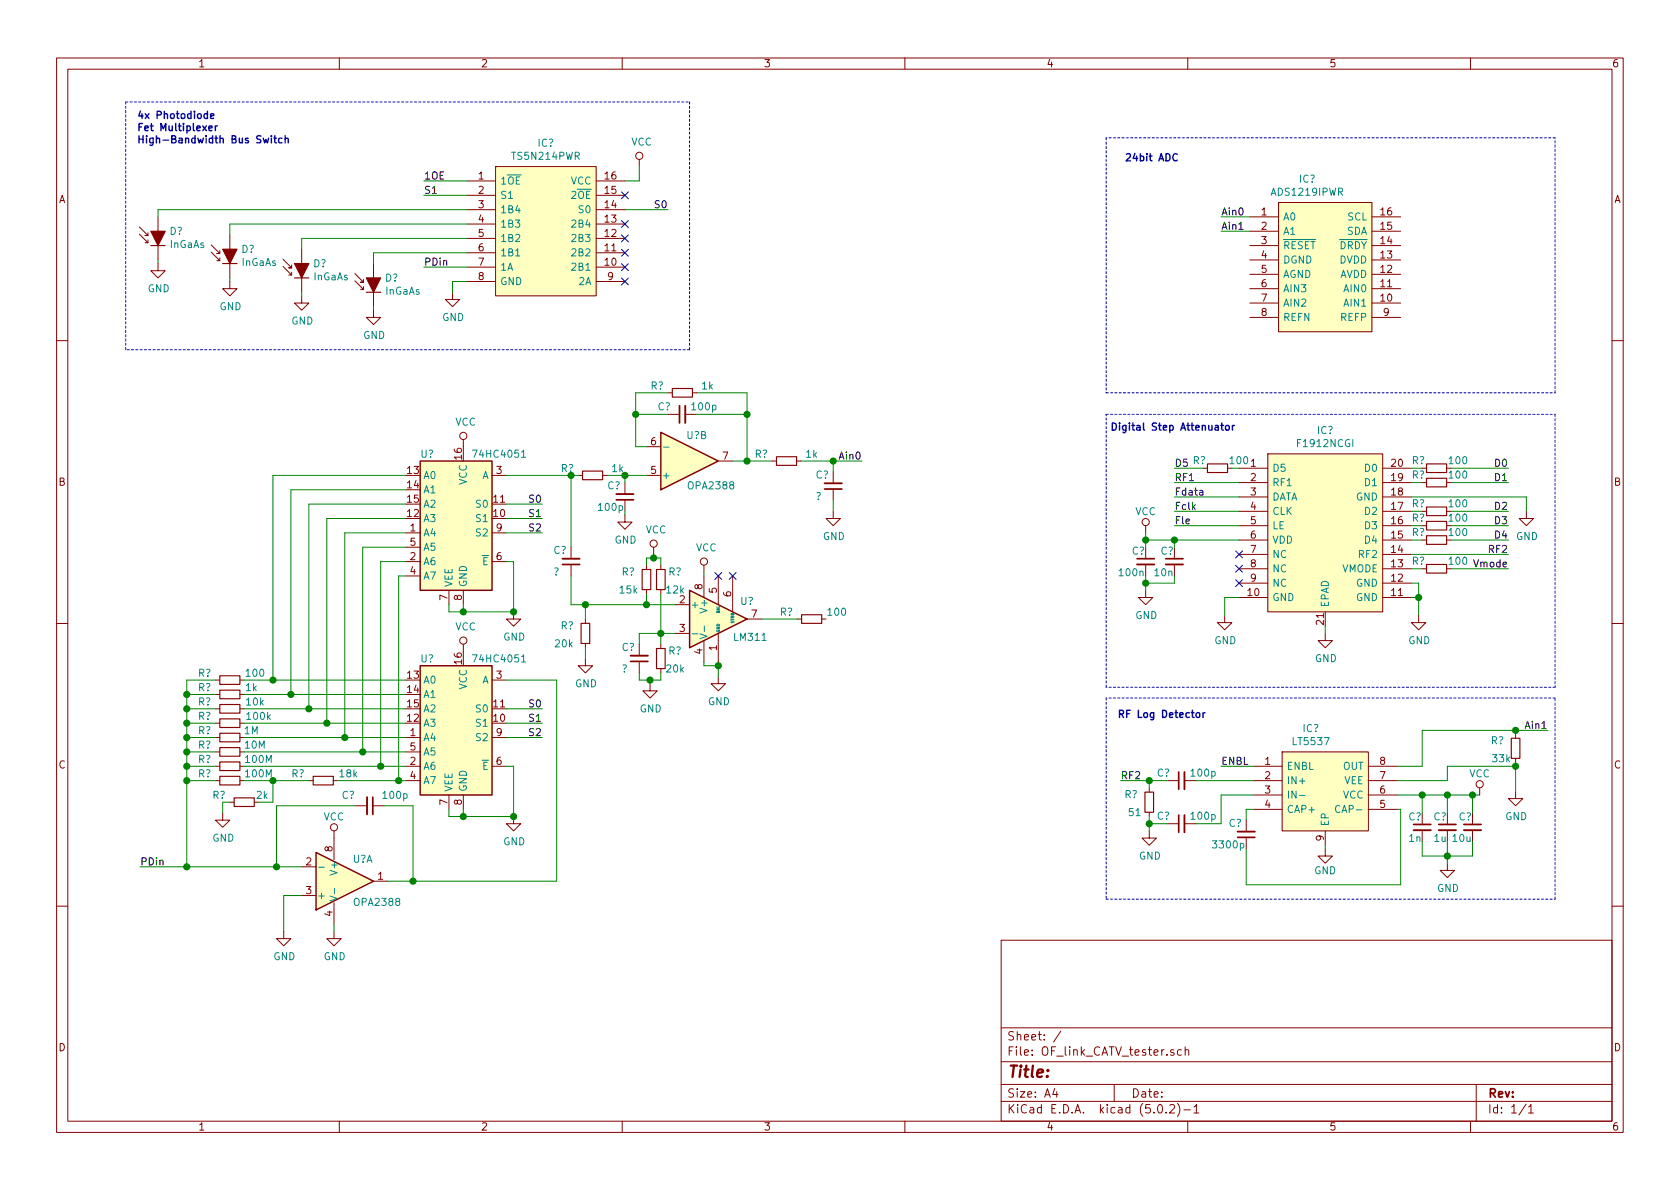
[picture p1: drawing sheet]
<svg xmlns="http://www.w3.org/2000/svg" width="297mm" height="210mm" viewBox="0 0 297 210" stroke-linecap="round" stroke-linejoin="round" font-family="sans-serif">
<g fill="none" stroke="#840000" stroke-width=".18">
<path d="M10 10.3h277v189.9h-277zM12 12.2h273v186.1h-273zM60 10.3v1.9M110 10.3v1.9M160 10.3v1.9M210 10.3v1.9M260 10.3v1.9M27.9 38.3v7.7M82.5 32h5.1M82.5 39.6h5.1M82.5 37.1h5.1M82.5 34.5h5.1"/>
<path d="M87.6 29.5h17.8v22.8h-17.8zM105.4 32h5.1M105.4 39.6h5.1M105.4 37.1h5.1M105.4 34.5h5.1M113 28.2v1.3M221 38.3h5.1M226.1 35.8h16.5v22.9h-16.5zM242.6 38.3h5M24.6 41.4l1.6 1.5h-.5M24.6 40.1l1.6 1.6h-.5h.5v-.6M26.2 42.4v.5"/>
<path d="M27.9 46.6v1.3h1.3l-1.3 1.2-1.2-1.2h1.2M37.3 44.6l1.6 1.5h-.5M37.3 43.3l1.6 1.5h-.5h.5v-.5M38.9 45.6v.5M40.6 49.8v1.2h1.3l-1.3 1.3-1.2-1.3h1.2M40.6 41.5v7.6M50 47.1l1.6 1.5h-.5M50 45.8l1.6 1.6h-.5h.5v-.5M51.6 48.1v.5M53.3 52.3v1.3h1.3l-1.3 1.3-1.2-1.3h1.2M53.3 44.1v7.6M62.7 49.7l1.6 1.5h-.5"/>
<path d="M62.7 48.4l1.6 1.5h-.5h.5v-.5M64.3 50.7v.5M66 54.9v1.2h1.3l-1.3 1.3-1.2-1.3h1.2M66 46.6v7.6M80 51.7v1.3h1.3l-1.3 1.2-1.3-1.2h1.3M82.5 47.2h5.1M82.5 44.7h5.1M82.5 42.2h5.1M82.5 49.8h5.1M105.4 47.2h5.1M105.4 44.7h5.1M105.4 42.2h5.1"/>
<path d="M105.4 49.8h5.1M221 53.6h5.1M221 51h5.1M221 48.5h5.1M221 46h5.1M221 43.4h5.1M221 40.9h5.1M221 56.1h5.1M242.6 53.6h5M242.6 51h5M242.6 48.5h5M242.6 46h5"/>
<path d="M242.6 43.4h5M242.6 40.9h5M242.6 56.1h5M10 60.2h2M81.9 77.7v1.3M114.3 79h2.5M118.1 69.5h.8M118.1 73.3h2M121.2 73.3h2M122.4 69.5h.8M285 60.2h2M71.8 94.2h2.5"/>
<path d="M71.8 99.3h2.5M71.8 96.8h2.5M87 94.2h2.5M87 99.3h2.5M87 84.1h2.5M101 96.8v2M101 99.8v2M102.2 84.1h.8M106.6 84.1h.7M110.5 91.1v1.2h1.3l-1.3 1.3-1.3-1.3h1.3M110.5 85.3v2.1M110.5 88.4v2"/>
<path d="M114.3 84.1h2.5M114.3 99.9v.8M115.6 96.8v1.2M116.8 99.9v.8M124.5 99.9v1.3M127 81.5h2.5M136.5 81.5h.8M140.8 81.5h.8M147.3 90.4v1.3h1.3l-1.3 1.3-1.3-1.3h1.3M147.3 83.4v2.1M147.3 86.5v2M202.6 93v1.2"/>
<path d="M202.6 96.8v2M202.6 99.8v2M207.6 96.8v2M207.6 99.8v2M212.7 82.8h.8M217 82.8h.8M219.1 82.8h5.1M219.1 98h5.1M219.1 95.5h5.1M219.1 93h5.1M219.1 90.4h5.1M219.1 87.9h5.1"/>
<path d="M219.1 85.3h5.1M224.2 80.3h20.3v27.9h-20.3zM244.5 82.8h5.1M244.5 98h5.1M244.5 95.5h5.1M244.5 93h5.1M244.5 90.4h5.1M244.5 87.9h5.1M244.5 85.3h5.1M251.5 95.5h.7M251.5 85.3h.7M255.8 82.8h.7"/>
<path d="M255.8 95.5h.7M255.8 93h.7M255.8 90.4h.7M255.8 85.3h.7M269.9 90.4v1.3h1.2l-1.2 1.3-1.3-1.3h1.3M10 110.3h2M71.8 101.8h2.5M79.4 104.4v2.5M81.9 104.4v2.5M81.9 113.9v1.3M90.8 108.2v1.3h1.3l-1.3 1.2-1.3-1.2h1.3M103.5 116.5v1.2h1.3l-1.3 1.3-1.3-1.3h1.3"/>
<path d="M103.5 109.5v.7M103.5 113.8v.7M113 113.9v2M113 117v2M114.3 104.3v.7M116.8 104.3v.7M116.8 113.9v.8M116.8 118.2v.8M119.4 106.9h2.5M119.4 112h2.5M124.5 101.8v3.9M124.5 113.3v3.8"/>
<path d="M127 119.6v1.3h1.3l-1.3 1.3-1.3-1.3h1.3M127 101.8v5.1M127 112v5.1M129.5 101.8v6.4M132.1 109.5h2.5M141 109.5h.7M145.3 109.5h.7M202.6 104.4v1.3h1.2l-1.2 1.2-1.3-1.2h1.3M216.5 108.8v1.3h1.3l-1.3 1.3-1.2-1.3h1.2M219.1 105.7h5.1M219.1 103.1h5.1M219.1 100.6h5.1"/>
<path d="M234.3 112v1.3h1.3l-1.3 1.2-1.3-1.2h1.3M244.5 105.7h5.1M244.5 103.1h5.1M244.5 100.6h5.1M250.8 108.8v1.3h1.3l-1.3 1.3-1.2-1.3h1.2M251.5 100.6h.7M255.8 100.6h.7M285 110.3h2M38.1 130.4h.8M38.1 135.5h.8M38.1 120.3h.8M38.1 138h.8"/>
<path d="M38.1 133h.8M38.1 127.9h.8M38.1 125.3h.8M38.1 122.8h.8M42.4 130.4h.8M42.4 135.5h.8M42.4 120.3h.8M42.4 138h.8M42.4 133h.8M42.4 127.9h.8M42.4 125.3h.8M42.4 122.8h.8"/>
<path d="M54.6 138h.8M58.9 138h.8M71.8 130.4h2.5M71.8 135.5h2.5M71.8 138h2.5M71.8 133h2.5M87 130.4h2.5M87 135.5h2.5M87 120.3h2.5M114.9 120.9v1.3h1.3l-1.3 1.2-1.2-1.2h1.2M203.2 139.3v.8M206.4 138h2"/>
<path d="M209.4 138h2.1M221.6 135.5h5.1M221.6 138h5.1M226.7 133h15.2v13.9h-15.2zM241.9 135.5h5.1M241.9 138h5.1M261.6 139.3v1.3M268 139.9v1.3h1.2l-1.2 1.3-1.3-1.3h1.3M268 129.8v.8M268 134.1v.8M39.4 143.8v1.2h1.2l-1.2 1.3-1.3-1.3h1.3M40.6 141.9h.8"/>
<path d="M53.3 153.3h2.6M53.3 158.4h2.6M59.1 146.9v5.1M59.1 159.6v3.8M62.9 142.5h2M65.9 142.5h2M66 155.8h2.6M79.4 140.6v2.5M81.9 140.6v2.5M90.8 144.4v1.3h1.3l-1.3 1.2-1.3-1.2h1.3M203.2 146.9v1.3h1.3l-1.3 1.3-1.3-1.3h1.3M203.2 143.6v.8"/>
<path d="M206.4 145.7h2M209.4 145.7h2.1M220.3 145v2.1M220.3 148.1v2M221.6 140.6h5.1M221.6 143.1h5.1M234.3 150.1v1.3h1.3l-1.3 1.2-1.3-1.2h1.3M234.3 146.9v2.6M241.9 140.6h5.1M241.9 143.1h5.1M251.5 143.8v2M251.5 146.8v2"/>
<path d="M255.9 152.6v1.3h1.3l-1.3 1.3-1.3-1.3h1.3M255.9 143.8v2M255.9 146.8v2M260.3 143.8v2M260.3 146.8v2M10 160.2h2M50.2 164.7v1.3h1.2l-1.2 1.3-1.3-1.3h1.3M59.1 164.7v1.3h1.2l-1.2 1.3-1.3-1.3h1.3M177 166.3h108v32h-108zM285 160.2h2M60 198.3v1.9M110 198.3v1.9"/>
<path d="M160 198.3v1.9M177 194.8h108M177 191.8h108M177 187.8h108M177 181.8h108M186.5 192.5l-.4 1h1M186.8 193v1M187.6 182.3l-1.3 2M197 191.8v3M204.8 195.5l.4-.2a.94 .94 0 0 1 0 1.5 .79 .79 0 0 1-.4-1.3zM206.2 196.7v.1M206.8 195.5l.2-.2h.4l.2 .2 .1 .3-.1 .2-.8 .8h.9"/>
<path d="M207.5 185.7a.37 .37 0 0 0-.5 .1v.2l.5 .2 .1 .1-.2 .3-.4-.1M208.2 195.1a1.71 1.71 0 0 1 0 2.3M208.9 185.7l-.4-.1-.3 .3 .1 .6 .2 .1 .4-.1M209.3 196.3h1.2M209.5 185.7h.1a.37 .37 0 0 1 .6 .1v.8M209.5 185.1v1.5M210 198.3v1.9M211.1 195.8l.4-.5v1.5M211.1 196.8h.9M260 198.3v1.9M261 191.8v6.5M269.8 195.2l-1.2 2"/>
<path d="M270.3 195.8l.4-.5v1.5M270.3 196.8h.8"/>
<circle cx="113" cy="27.6" r=".63"/>
<circle cx="81.9" cy="77.1" r=".63"/>
<circle cx="115.6" cy="96.1" r=".63"/>
<circle cx="124.5" cy="99.3" r=".63"/>
<circle cx="202.6" cy="92.3" r=".63"/>
<circle cx="81.9" cy="113.3" r=".63"/>
<circle cx="261.6" cy="138.7" r=".63"/>
<circle cx="59.1" cy="146.3" r=".63"/>
</g>
<g fill="none" stroke="#840000" stroke-width=".2">
<path d="M26.7 43.4h2.5M39.4 46.6h2.5M52.1 49.1h2.5M64.8 51.7h2.5M118.9 68.7h3.5v1.5h-3.5zM103 83.3h3.6v1.5h-3.6zM137.3 80.8h3.5v1.5h-3.5zM213.5 82h3.5v1.6h-3.5zM252.2 82h3.6v1.6h-3.6zM252.2 84.6h3.6v1.5h-3.6zM252.2 89.7h3.6v1.5h-3.6zM252.2 92.2h3.6v1.5h-3.6z"/>
<path d="M252.2 94.7h3.6v1.6h-3.6zM252.2 99.8h3.6v1.5h-3.6zM38.9 119.5h3.5v1.5h-3.5zM102.7 110.2h1.6v3.6h-1.6zM113.5 100.7h1.6v3.6h-1.6zM116.1 100.7h1.5v3.6h-1.5zM116.1 114.7h1.5v3.5h-1.5zM141.7 108.7h3.6v1.5h-3.6zM38.9 134.7h3.5v1.6h-3.5zM38.9 132.2h3.5v1.5h-3.5zM38.9 129.7h3.5v1.5h-3.5zM38.9 127.1h3.5v1.5h-3.5z"/>
<path d="M38.9 124.6h3.5v1.5h-3.5zM38.9 122h3.5v1.6h-3.5zM38.9 137.3h3.5v1.5h-3.5zM55.4 137.3h3.5v1.5h-3.5zM267.2 130.6h1.5v3.5h-1.5zM41.4 141.1h3.6v1.5h-3.6zM202.4 140.1h1.6v3.5h-1.6z"/>
</g>
<g fill="#840000" stroke="#840000" stroke-width=".2">
<path d="M26.7 40.9h2.5l-1.3 2.5z"/>
<path d="M39.4 44.1h2.5l-1.3 2.5z"/>
<path d="M52.1 46.6h2.5l-1.3 2.5z"/>
<path d="M64.8 49.1h2.5l-1.3 2.6z"/>
</g>
<g fill="none" stroke="#008400" stroke-width=".18">
<path d="M74.9 32h7.6M74.9 34.5h7.6M82.5 37.1h-54.6v1.2M82.5 39.6h-41.9v1.9M110.5 37.1h7.6M113 29.5v2.5h-2.5M215.9 38.3h5.1M27.9 46v.6M40.6 49.1v.7M53.3 51.7v.6M66 54.2v.7M74.9 47.2h7.6"/>
<path d="M82.5 49.8h-2.5v1.9M82.5 42.2h-29.2v1.9M82.5 44.7h-16.5v1.9M215.9 40.9h5.1M112.4 73.3h5.7M118.1 69.5h-5.7v9.5h1.9M123.2 69.5h8.9v12M123.2 73.3h8.9M71.8 84.1h-23.5v36.2M71.8 99.3h-4.5v36.2M71.8 96.8h-7.7v36.2M71.8 94.2h-10.8v36.2"/>
<path d="M71.8 91.7h-14v36.2M71.8 89.1h-17.2v36.2M71.8 86.6h-20.4v36.2M89.5 99.3h1.3v8.9h-11.4v-1.3M89.5 94.2h6.4M89.5 91.7h6.4M89.5 89.1h6.4M89.5 84.1h12.7M101 84.1v12.7M107.3 84.1h7M110.5 84.1v1.2M110.5 90.4v.7"/>
<path d="M114.3 99.9v-1.2h2.5v1.2M115.6 98v.7M129.5 81.5h7M141.6 81.5h10.8M147.3 81.5v1.9M147.3 88.5v1.9M202.6 95.5h16.5M202.6 94.2v2.6M207.6 85.3h11.5M207.6 87.9h11.5M207.6 93h11.5M207.6 90.4h11.5"/>
<path d="M207.6 82.8h5.1M207.6 95.5v1.3M217.8 82.8h1.3M249.6 98h17.1M249.6 85.3h1.9M249.6 95.5h1.9M249.6 87.9h20.3v2.5M256.5 85.3h10.2M256.5 95.5h10.2M256.5 93h10.2M256.5 90.4h10.2M256.5 82.8h10.2"/>
<path d="M71.8 101.8h-1.3v36.2M81.9 106.9v1.3M101 101.8v5.1h18.4M103.5 106.9v2.6M103.5 114.5v2M113 119v1.3h3.8v-1.3M114.3 105v1.9M116.8 105v8.9M119.4 112h-6.4v1.9M124.5 101.2v.6M124.5 117.1v.6h2.5M127 117.1v2.5"/>
<path d="M134.6 109.5h6.4M202.6 101.8v2.6M207.6 101.8v1.3h-5M219.1 105.7h-2.6v3.1M234.3 110.7v1.3M249.6 103.1h1.2v5.7M249.6 105.7h1.2M249.6 100.6h1.9M256.5 100.6h10.2M33 138h5.1M33 122.8h5.1M33 125.3h5.1"/>
<path d="M33 127.9h5.1M33 130.4h5.1M33 133h5.1M33 135.5h5.1M38.1 120.3h-5.1v33M43.2 138h11.4M43.2 120.3h28.6M43.2 122.8h28.6M43.2 125.3h28.6M43.2 127.9h28.6M43.2 130.4h28.6M43.2 133h28.6"/>
<path d="M43.2 135.5h28.6M48.3 138v3.9h-2.6M59.7 138h12.1M89.5 120.3h8.9v35.5h-29.8M89.5 125.3h6.4M89.5 127.9h6.4M89.5 130.4h6.4M89.5 135.5h1.3v8.9h-11.4v-1.3M114.9 120.3v.6M198.1 138h8.3M203.2 138v1.3M211.5 138h10.1"/>
<path d="M215.9 135.5h5.7M268 135.5h-12.1v2.5h-8.9M268 129.2v.6M268 134.9v5M273.7 129.2h-22.2v6.3h-4.5M24.8 153.3h28.5M40.6 141.9h-1.2v1.9M53.3 158.4h-3.1v6.3M62.9 142.5h-14v10.8M67.9 142.5h5.1v13.3M81.9 143.1v1.3M203.2 144.4v2.5"/>
<path d="M203.2 145.7h3.2M221.6 143.1h-1.3v1.9M221.6 140.6h-5.7v5.1h-4.4M234.3 149.5v.6M247 143.1h.6v13.4h-27.3v-6.4M247 140.6h14.6M251.5 148.8v2.6h8.8v-2.6M251.5 140.6v3.2M255.9 140.6v3.2M255.9 148.8v3.8M260.3 140.6v3.2M59.1 163.4v1.3"/>
</g>
<g fill="#ffffc2" stroke="#ffffc2" stroke-width=".18">
<path d="M74.3 117.7h12.7v22.9h-12.7z"/>
<path d="M74.3 81.5h12.7v22.9h-12.7z"/>
<path d="M226.7 133h15.2v13.9h-15.2z"/>
<path d="M121.9 104.4l10.2 5.1-10.2 5z"/>
<path d="M55.9 150.7l10.1 5.1-10.1 5.1z"/>
<path d="M116.8 76.4l10.2 5.1-10.2 5.1z"/>
<path d="M226.1 35.8h16.5v22.9h-16.5z"/>
<path d="M224.2 80.3h20.3v27.9h-20.3z"/>
<path d="M87.6 29.5h17.8v22.8h-17.8z"/>
</g>
<path d="M116.8 76.4l10.2 5.1-10.2 5.1zM74.3 81.5h12.7v22.9h-12.7zM74.3 117.7h12.7v22.9h-12.7zM121.9 104.4l10.2 5.1-10.2 5zM55.9 150.7l10.1 5.1-10.1 5.1z" fill="none" stroke="#840000" stroke-width=".25"/>
<path d="M91.2 45.3h.7M117.3 79.1h1M92.2 80.9h.7M92.2 117.1h.7M122.4 112.1h1M123.7 112.1l1.3 .4-1.3 .4M124.5 110.7v1M56.4 153.4h1M58.3 158.4l1.3 .5-1.3 .4M59.1 157.1v.9M229.8 140.7h.9M236.9 142.5a.6 .6 0 0 0-.8 .5 .6 .6 0 0 0 .6 .7l.2-.1" fill="none" stroke="#008484" stroke-width=".18"/>
<g fill="#008400" stroke="#008400" stroke-width=".25">
<circle cx="33" cy="122.8" r=".51"/>
<circle cx="33" cy="125.3" r=".51"/>
<circle cx="33" cy="127.9" r=".51"/>
<circle cx="33" cy="130.4" r=".51"/>
<circle cx="33" cy="133" r=".51"/>
<circle cx="33" cy="135.5" r=".51"/>
<circle cx="81.9" cy="108.2" r=".51"/>
<circle cx="90.8" cy="108.2" r=".51"/>
<circle cx="81.9" cy="144.4" r=".51"/>
<circle cx="90.8" cy="144.4" r=".51"/>
<circle cx="48.9" cy="153.3" r=".51"/>
<circle cx="73" cy="155.8" r=".51"/>
<circle cx="48.3" cy="120.3" r=".51"/>
<circle cx="51.4" cy="122.8" r=".51"/>
<circle cx="54.6" cy="125.3" r=".51"/>
<circle cx="57.8" cy="127.9" r=".51"/>
<circle cx="61" cy="130.4" r=".51"/>
<circle cx="64.1" cy="133" r=".51"/>
<circle cx="67.3" cy="135.5" r=".51"/>
<circle cx="70.5" cy="138" r=".51"/>
<circle cx="110.5" cy="84.1" r=".51"/>
<circle cx="112.4" cy="73.3" r=".51"/>
<circle cx="132.1" cy="73.3" r=".51"/>
<circle cx="132.1" cy="81.5" r=".51"/>
<circle cx="48.3" cy="138" r=".51"/>
<circle cx="33" cy="138" r=".51"/>
<circle cx="127" cy="117.7" r=".51"/>
<circle cx="101" cy="84.1" r=".51"/>
<circle cx="103.5" cy="106.9" r=".51"/>
<circle cx="114.3" cy="106.9" r=".51"/>
<circle cx="115.6" cy="98.7" r=".51"/>
<circle cx="116.8" cy="112" r=".51"/>
<circle cx="114.9" cy="120.3" r=".51"/>
<circle cx="147.3" cy="81.5" r=".51"/>
<circle cx="268" cy="135.5" r=".51"/>
<circle cx="251.5" cy="140.6" r=".51"/>
<circle cx="255.9" cy="140.6" r=".51"/>
<circle cx="255.9" cy="151.4" r=".51"/>
<circle cx="260.3" cy="140.6" r=".51"/>
<circle cx="268" cy="129.2" r=".51"/>
<circle cx="250.8" cy="105.7" r=".51"/>
<circle cx="207.6" cy="95.5" r=".51"/>
<circle cx="202.6" cy="103.1" r=".51"/>
<circle cx="202.6" cy="95.5" r=".51"/>
<circle cx="203.2" cy="145.7" r=".51"/>
<circle cx="203.2" cy="138" r=".51"/>
<circle cx="33" cy="153.3" r=".51"/>
</g>
<g fill="none" stroke="#840000" stroke-width=".33">
<path d="M121.2 71.7v3.1M99.4 98.8h3.1M109 87.4h3M145.8 85.5h3M201 99.8h3.1M206.1 99.8h3.1M111.5 115.9h3.1M209.4 136.5v3.1M64.9 141v3M209.4 144.1v3.1M218.8 147.1h3.1M249.9 146.8h3.1"/>
<path d="M254.4 146.8h3M258.8 146.8h3.1"/>
</g>
<g fill="none" stroke="#840000" stroke-width=".3">
<path d="M120.1 71.7v3.1M99.4 99.8h3.1M109 88.4h3M145.8 86.5h3M201 98.8h3.1M206.1 98.8h3.1M111.5 117h3.1M208.4 136.5v3.1M65.9 141v3M208.4 144.1v3.1M218.8 148.1h3.1M249.9 145.8h3.1"/>
<path d="M254.4 145.8h3M258.8 145.8h3.1"/>
</g>
<g fill="none" stroke="#000084" stroke-width=".18">
<path d="M109.9 39l1.2 1.2M109.9 33.9l1.2 1.2M111.1 39l-1.2 1.2M111.1 33.9l-1.2 1.2M109.9 49.2l1.2 1.2M109.9 46.6l1.2 1.2M109.9 44.1l1.2 1.2M109.9 41.5l1.2 1.3M111.1 49.2l-1.2 1.2M111.1 46.6l-1.2 1.2M111.1 44.1l-1.2 1.2M111.1 41.5l-1.2 1.3"/>
<path d="M218.5 100l1.2 1.2M218.5 97.4l1.2 1.2M219.7 100l-1.2 1.2M219.7 97.4l-1.2 1.2M126.4 101.2l1.2 1.3M127.6 101.2l-1.2 1.3M128.9 101.2l1.2 1.3M130.1 101.2l-1.2 1.3M218.5 102.5l1.2 1.2M219.7 102.5l-1.2 1.2"/>
</g>
<path d="M219 40.6h.8" fill="none" stroke="#000" stroke-width=".18"/>
<g fill="none" stroke="#0000c2" stroke-width=".18" stroke-dasharray=".4 .4">
<path d="M22.2 18h99.7M121.9 18v43.8M195.6 24.4v45.1M275 24.4h-79.4M22.2 61.8v-43.8M121.9 61.8h-99.7M195.6 73.3h79.4M195.6 69.5h79.4M275 73.3v48.2M275 69.5v-45.1M195.6 121.5v-48.2M195.6 123.4v35.6"/>
<path d="M275 121.5h-79.4M275 123.4h-79.4M195.6 159h79.4M275 159v-35.6"/>
</g>
<g fill="none" stroke="#0000c2" stroke-width=".25">
<path d="M36.9 22.7l.6-.1v-.3h-.4l-.2 .1 .1 .7h.5M37.2 20.5l.6-.1v-.2l-.4-.1-.2 .2 .1 .6h.5M38.1 22.3v.8M38.4 22.3l-.3 .2M48.4 24.4h.5M48.6 24v1.1l.3 .2M49.9 24.5l-.4-.1-.2 .3 .1 .5h.5M50.4 24.6l.2-.2 .3 .1 .1 .8M50.4 24v1.3M208.2 27.3a.6 .6 0 0 0-.9 .4 .6 .6 0 0 0 .6 .7l.3-.1M215.8 75.2h.5M216 74.8v1.1l.3 .2"/>
<path d="M216.8 75.3l.3-.1 .2 .3v.3l-.2 .3-.3-.1-.1-.2zM217.9 75.2v.9M218.3 75.2l-.3 .1-.1 .2M211.6 126.1l.3-.1 .2 .2-.1 .6-.3 .1-.2-.3zM212.7 126v.9M213.1 126l-.4 .3"/>
</g>
<text font-size="2.8" fill="#840000" x="178" y="190.5">Title:</text>
<g font-size="2.1" fill="#840000">
<text x="178" y="184">Sheet: /</text>
<text x="178" y="186.7">File: OF_link_CATV_tester.sch</text>
<text x="178" y="196.9">KiCad E.D.A. kicad (5.0.2)-1</text>
<text x="178" y="194.1">Size: A4</text>
<text x="200" y="194.1">Date:</text>
<text x="263" y="194.1">Rev:</text>
<text x="263" y="196.9">Id: 1/1</text>
</g>
<g font-size="1.8" fill="#840000">
<text x="35" y="11.9">1</text>
<text x="85" y="11.9">2</text>
<text x="135" y="11.9">3</text>
<text x="185" y="11.9">4</text>
<text x="235" y="11.9">5</text>
<text x="285" y="11.9">6</text>
<text x="10.4" y="35.9">A</text>
<text x="84.6" y="31.7">1</text>
<text x="84.6" y="34.3">2</text>
<text x="107" y="34.3">15</text>
<text x="107" y="31.7">16</text>
<text x="285.4" y="35.9">A</text>
<text x="84.6" y="36.8">3</text>
<text x="84.6" y="39.4">4</text>
<text x="84.6" y="41.9">5</text>
<text x="107" y="41.9">12</text>
<text x="107" y="39.4">13</text>
<text x="107" y="36.8">14</text>
<text x="223" y="38.1">1</text>
<text x="223" y="40.6">2</text>
<text x="244.1" y="40.6">15</text>
<text x="244.1" y="38.1">16</text>
<text x="84.6" y="44.4">6</text>
<text x="84.6" y="47">7</text>
<text x="107" y="47">10</text>
<text x="107" y="44.4">11</text>
<text x="223" y="43.2">3</text>
<text x="223" y="45.7">4</text>
<text x="244.1" y="45.7">13</text>
<text x="244.1" y="43.2">14</text>
<text x="84.6" y="49.5">8</text>
<text x="107.5" y="49.5">9</text>
<text x="223" y="48.3">5</text>
<text x="223" y="50.8">6</text>
<text x="223" y="53.3">7</text>
<text x="244.1" y="53.3">10</text>
<text x="244.1" y="50.8">11</text>
<text x="244.1" y="48.3">12</text>
<text x="223" y="55.9">8</text>
<text x="244.6" y="55.9">9</text>
<text x="72.1" y="83.8">13</text>
<text x="81.7" y="81.2" transform="rotate(-90 81.7 81.2)">16</text>
<text x="87.8" y="83.8">3</text>
<text x="115.1" y="83.8">5</text>
<text x="115.1" y="78.7">6</text>
<text x="127.8" y="81.3">7</text>
<text x="221.1" y="82.5">1</text>
<text x="246" y="82.5">20</text>
<text x="10.4" y="85.9">B</text>
<text x="72.1" y="86.4">14</text>
<text x="72.1" y="88.9">15</text>
<text x="87.3" y="88.9">11</text>
<text x="221.1" y="85.1">2</text>
<text x="221.1" y="87.6">3</text>
<text x="246" y="87.6">18</text>
<text x="246" y="85.1">19</text>
<text x="285.4" y="85.9">B</text>
<text x="72.1" y="91.4">12</text>
<text x="72.5" y="94">1</text>
<text x="87.3" y="91.4">10</text>
<text x="87.8" y="94">9</text>
<text x="221.1" y="90.2">4</text>
<text x="221.1" y="92.7">5</text>
<text x="221.1" y="95.2">6</text>
<text x="246" y="95.2">15</text>
<text x="246" y="92.7">16</text>
<text x="246" y="90.2">17</text>
<text x="72.5" y="99.1">2</text>
<text x="72.5" y="101.6">4</text>
<text x="72.5" y="96.5">5</text>
<text x="87.8" y="99.1">6</text>
<text x="221.1" y="97.8">7</text>
<text x="221.1" y="100.3">8</text>
<text x="246" y="100.3">13</text>
<text x="246" y="97.8">14</text>
<text x="79.1" y="106.1" transform="rotate(-90 79.1 106.1)">7</text>
<text x="81.7" y="106.1" transform="rotate(-90 81.7 106.1)">8</text>
<text x="120.2" y="106.7">2</text>
<text x="124.2" y="104.2" transform="rotate(-90 124.2 104.2)">8</text>
<text x="126.7" y="104.9" transform="rotate(-90 126.7 104.9)">5</text>
<text x="129.3" y="105.5" transform="rotate(-90 129.3 105.5)">6</text>
<text x="220.6" y="105.4">10</text>
<text x="221.1" y="102.9">9</text>
<text x="246" y="105.4">11</text>
<text x="246" y="102.9">12</text>
<text x="120.2" y="111.8">3</text>
<text x="132.9" y="109.2">7</text>
<text x="234.1" y="110.4" transform="rotate(-90 234.1 110.4)">21</text>
<text x="81.7" y="117.4" transform="rotate(-90 81.7 117.4)">16</text>
<text x="124.2" y="115.7" transform="rotate(-90 124.2 115.7)">4</text>
<text x="126.7" y="115" transform="rotate(-90 126.7 115)">1</text>
<text x="72.1" y="120">13</text>
<text x="72.1" y="122.5">14</text>
<text x="72.1" y="125.1">15</text>
<text x="87.3" y="125.1">11</text>
<text x="87.8" y="120">3</text>
<text x="72.1" y="127.6">12</text>
<text x="72.5" y="130.2">1</text>
<text x="87.3" y="127.6">10</text>
<text x="87.8" y="130.2">9</text>
<text x="10.4" y="135.9">C</text>
<text x="72.5" y="135.2">2</text>
<text x="72.5" y="137.8">4</text>
<text x="72.5" y="132.7">5</text>
<text x="87.8" y="135.2">6</text>
<text x="223.7" y="135.2">1</text>
<text x="223.7" y="137.8">2</text>
<text x="244" y="137.8">7</text>
<text x="244" y="135.2">8</text>
<text x="285.4" y="135.9">C</text>
<text x="79.1" y="142.3" transform="rotate(-90 79.1 142.3)">7</text>
<text x="81.7" y="142.3" transform="rotate(-90 81.7 142.3)">8</text>
<text x="223.7" y="140.3">3</text>
<text x="223.7" y="142.9">4</text>
<text x="244" y="142.9">5</text>
<text x="244" y="140.3">6</text>
<text x="234.1" y="148.7" transform="rotate(-90 234.1 148.7)">9</text>
<text x="54.1" y="153">2</text>
<text x="58.8" y="150.6" transform="rotate(-90 58.8 150.6)">8</text>
<text x="66.8" y="155.6">1</text>
<text x="54.1" y="158.1">3</text>
<text x="58.8" y="162" transform="rotate(-90 58.8 162)">4</text>
<text x="10.4" y="185.9">D</text>
<text x="285.4" y="185.9">D</text>
<text x="35" y="199.9">1</text>
<text x="85" y="199.9">2</text>
<text x="135" y="199.9">3</text>
<text x="185" y="199.9">4</text>
<text x="235" y="199.9">5</text>
<text x="285" y="199.9">6</text>
</g>
<g font-size="1.8" fill="#0000c2">
<text x="24.1" y="21">4x Photodiode</text>
<text x="24.1" y="23.2">Fet Multiplexer</text>
<text x="24.1" y="25.3">High-Bandwidth Bus Switch</text>
<text x="198.8" y="28.5">24bit ADC</text>
<text x="196.2" y="76.1">Digital Step Attenuator</text>
<text x="197.5" y="126.9">RF Log Detector</text>
</g>
<g font-size="1.8" fill="#008484">
<text x="90.7" y="28.3">TS5N214PWR</text>
<text x="95.1" y="26">IC?</text>
<text x="111.6" y="25.7">VCC</text>
<text x="88.4" y="32.6">1OE</text>
<text x="88.4" y="35.2">S1</text>
<text x="100.9" y="32.6">VCC</text>
<text x="101.1" y="35.2">2OE</text>
<text x="225" y="34.6">ADS1219IPWR</text>
<text x="229.7" y="32.3">IC?</text>
<text x="30" y="41.5">D?</text>
<text x="88.4" y="37.7">1B4</text>
<text x="88.4" y="40.3">1B3</text>
<text x="101.4" y="40.3">2B4</text>
<text x="102.5" y="37.7">S0</text>
<text x="226.8" y="39">A0</text>
<text x="226.8" y="41.5">A1</text>
<text x="238.1" y="41.5">SDA</text>
<text x="238.3" y="39">SCL</text>
<text x="30" y="43.9">InGaAs</text>
<text x="42.7" y="44.7">D?</text>
<text x="42.7" y="47">InGaAs</text>
<text x="55.4" y="47.3">D?</text>
<text x="88.4" y="42.8">1B2</text>
<text x="88.4" y="45.3">1B1</text>
<text x="88.4" y="47.9">1A</text>
<text x="101.4" y="47.9">2B1</text>
<text x="101.4" y="45.3">2B2</text>
<text x="101.4" y="42.8">2B3</text>
<text x="226.8" y="44.1">RESET</text>
<text x="226.8" y="46.6">DGND</text>
<text x="236.8" y="46.6">DVDD</text>
<text x="236.8" y="44.1">DRDY</text>
<text x="26.1" y="51.7">GND</text>
<text x="55.4" y="49.6">InGaAs</text>
<text x="68.1" y="49.8">D?</text>
<text x="68.1" y="52.1">InGaAs</text>
<text x="88.4" y="50.4">GND</text>
<text x="102.4" y="50.4">2A</text>
<text x="226.8" y="49.1">AGND</text>
<text x="226.8" y="51.7">AIN3</text>
<text x="236.8" y="49.1">AVDD</text>
<text x="237.8" y="51.7">AIN0</text>
<text x="38.8" y="54.9">GND</text>
<text x="51.5" y="57.4">GND</text>
<text x="64.2" y="59.9">GND</text>
<text x="78.2" y="56.8">GND</text>
<text x="226.8" y="54.2">AIN2</text>
<text x="226.8" y="56.8">REFN</text>
<text x="237.1" y="56.8">REFP</text>
<text x="237.8" y="54.2">AIN1</text>
<text x="115" y="68.9">R?</text>
<text x="124.1" y="68.9">1k</text>
<text x="80.5" y="75.3">VCC</text>
<text x="116.3" y="72.6">C?</text>
<text x="121.4" y="77.6">U?B</text>
<text x="122.5" y="72.6">100p</text>
<text x="232.9" y="76.8">IC?</text>
<text x="74.4" y="80.9">U?</text>
<text x="84" y="80.9">74HC4051</text>
<text x="99.2" y="83.5">R?</text>
<text x="108.3" y="83.5">1k</text>
<text x="133.5" y="80.9">R?</text>
<text x="142.5" y="80.9">1k</text>
<text x="210.9" y="82.1">R?</text>
<text x="217.6" y="82.1">100</text>
<text x="224.9" y="83.4">D5</text>
<text x="229.6" y="79.1">F1912NCGI</text>
<text x="241.5" y="83.4">D0</text>
<text x="249.6" y="82.1">R?</text>
<text x="256.3" y="82.1">100</text>
<text x="74.8" y="84.7">A0</text>
<text x="74.8" y="87.2">A1</text>
<text x="74.8" y="89.8">A2</text>
<text x="82.5" y="85.8" transform="rotate(-90 82.5 85.8)">VCC</text>
<text x="84.3" y="89.8">S0</text>
<text x="85.2" y="84.7">A</text>
<text x="107.4" y="86.5">C?</text>
<text x="117" y="84.7">+</text>
<text x="121.8" y="86.5">OPA2388</text>
<text x="144.2" y="84.6">C?</text>
<text x="144.2" y="88.4">?</text>
<text x="224.9" y="86">RF1</text>
<text x="224.9" y="88.5">DATA</text>
<text x="239.8" y="88.5">GND</text>
<text x="241.5" y="86">D1</text>
<text x="249.6" y="84.6">R?</text>
<text x="249.6" y="89.7">R?</text>
<text x="256.3" y="84.6">100</text>
<text x="256.3" y="89.7">100</text>
<text x="74.8" y="94.9">A4</text>
<text x="74.8" y="92.3">A3</text>
<text x="84.3" y="92.3">S1</text>
<text x="84.3" y="94.9">S2</text>
<text x="105.9" y="90.3">100p</text>
<text x="114.1" y="94.3">VCC</text>
<text x="145.5" y="95.5">GND</text>
<text x="200.7" y="91.1">VCC</text>
<text x="224.9" y="91.1">CLK</text>
<text x="224.9" y="93.6">LE</text>
<text x="241.5" y="93.6">D3</text>
<text x="241.5" y="91.1">D2</text>
<text x="249.6" y="92.2">R?</text>
<text x="249.6" y="94.8">R?</text>
<text x="256.3" y="92.2">100</text>
<text x="256.3" y="94.8">100</text>
<text x="268" y="95.5">GND</text>
<text x="74.8" y="99.9">A6</text>
<text x="74.8" y="97.4">A5</text>
<text x="85.3" y="99.9">E</text>
<text x="97.9" y="98">C?</text>
<text x="97.9" y="101.8">?</text>
<text x="108.7" y="96.1">GND</text>
<text x="109.9" y="101.8">R?</text>
<text x="118.2" y="101.8">R?</text>
<text x="123" y="97.5">VCC</text>
<text x="198" y="101.9">100n</text>
<text x="200.1" y="98.1">C?</text>
<text x="204.2" y="101.9">10n</text>
<text x="205.2" y="98.1">C?</text>
<text x="224.9" y="96.1">VDD</text>
<text x="224.9" y="98.7">NC</text>
<text x="224.9" y="101.2">NC</text>
<text x="237.2" y="101.2">VMODE</text>
<text x="240.4" y="98.7">RF2</text>
<text x="241.5" y="96.1">D4</text>
<text x="249.6" y="99.9">R?</text>
<text x="256.3" y="99.9">100</text>
<text x="74.8" y="102.5">A7</text>
<text x="80" y="103.9" transform="rotate(-90 80 103.9)">VEE</text>
<text x="82.5" y="103.9" transform="rotate(-90 82.5 103.9)">GND</text>
<text x="109.7" y="104.9">15k</text>
<text x="117.9" y="104.9">12k</text>
<text x="122" y="107.6">+</text>
<text x="125.1" y="108" transform="rotate(-90 125.1 108)">V+</text>
<text x="130.9" y="107">U?</text>
<text x="224.9" y="106.3">GND</text>
<text x="224.9" y="103.8">NC</text>
<text x="234.9" y="107.4" transform="rotate(-90 234.9 107.4)">EPAD</text>
<text x="239.8" y="106.3">GND</text>
<text x="239.8" y="103.8">GND</text>
<text x="80.5" y="111.5">VCC</text>
<text x="89" y="113.3">GND</text>
<text x="99.1" y="111.3">R?</text>
<text x="129.9" y="113.3">LM311</text>
<text x="137.9" y="108.9">R?</text>
<text x="146.5" y="108.9">100</text>
<text x="200.7" y="109.5">GND</text>
<text x="214.7" y="113.9">GND</text>
<text x="249" y="113.9">GND</text>
<text x="35" y="119.7">R?</text>
<text x="43.6" y="119.7">100</text>
<text x="74.4" y="117.1">U?</text>
<text x="84" y="117.1">74HC4051</text>
<text x="98.2" y="114.5">20k</text>
<text x="109.9" y="115.1">C?</text>
<text x="109.9" y="118.9">?</text>
<text x="117.9" y="118.9">20k</text>
<text x="118.2" y="115.7">R?</text>
<text x="232.5" y="117.1">GND</text>
<text x="35" y="124.8">R?</text>
<text x="35" y="122.2">R?</text>
<text x="43.5" y="122.2">1k</text>
<text x="43.6" y="124.8">10k</text>
<text x="74.8" y="120.9">A0</text>
<text x="74.8" y="123.4">A1</text>
<text x="74.8" y="126">A2</text>
<text x="82.5" y="122" transform="rotate(-90 82.5 122)">VCC</text>
<text x="84.3" y="126">S0</text>
<text x="85.2" y="120.9">A</text>
<text x="101.7" y="121.5">GND</text>
<text x="113.1" y="126">GND</text>
<text x="125.2" y="124.7">GND</text>
<text x="35" y="129.8">R?</text>
<text x="35" y="127.3">R?</text>
<text x="43.2" y="129.8">1M</text>
<text x="43.8" y="127.3">100k</text>
<text x="74.8" y="131.1">A4</text>
<text x="74.8" y="128.5">A3</text>
<text x="84.3" y="128.5">S1</text>
<text x="84.3" y="131.1">S2</text>
<text x="228.7" y="131.8">LT5537</text>
<text x="230.4" y="129.5">IC?</text>
<text x="263.6" y="131.6">R?</text>
<text x="35" y="134.9">R?</text>
<text x="35" y="132.4">R?</text>
<text x="35" y="137.5">R?</text>
<text x="43.4" y="132.4">10M</text>
<text x="43.5" y="134.9">100M</text>
<text x="43.5" y="137.5">100M</text>
<text x="51.5" y="137.5">R?</text>
<text x="60.1" y="137.5">18k</text>
<text x="74.8" y="136.1">A6</text>
<text x="74.8" y="133.6">A5</text>
<text x="85.3" y="136.1">E</text>
<text x="204.5" y="137.3">C?</text>
<text x="210.7" y="137.3">100p</text>
<text x="227.5" y="136.1">ENBL</text>
<text x="237.4" y="136.1">OUT</text>
<text x="259.8" y="137.5">VCC</text>
<text x="264" y="134.8">33k</text>
<text x="37.6" y="141.3">R?</text>
<text x="45.4" y="141.3">2k</text>
<text x="60.4" y="141.3">C?</text>
<text x="67.8" y="141.3">100p</text>
<text x="74.8" y="138.7">A7</text>
<text x="80" y="140.1" transform="rotate(-90 80 140.1)">VEE</text>
<text x="82.5" y="140.1" transform="rotate(-90 82.5 140.1)">GND</text>
<text x="198.8" y="141.1">R?</text>
<text x="227.5" y="138.7">IN+</text>
<text x="227.5" y="141.2">IN-</text>
<text x="227.5" y="143.8">CAP+</text>
<text x="236.9" y="143.8">CAP-</text>
<text x="237.4" y="141.2">VCC</text>
<text x="237.6" y="138.7">VEE</text>
<text x="37.5" y="148.8">GND</text>
<text x="57.2" y="145.1">VCC</text>
<text x="89" y="149.5">GND</text>
<text x="199.7" y="144.3">51</text>
<text x="204.5" y="145">C?</text>
<text x="210.7" y="145">100p</text>
<text x="217.2" y="146.2">C?</text>
<text x="234.9" y="146.2" transform="rotate(-90 234.9 146.2)">EP</text>
<text x="249" y="145.1">C?</text>
<text x="249.2" y="148.9">1n</text>
<text x="253.5" y="145.1">C?</text>
<text x="253.6" y="148.9">1u</text>
<text x="256.9" y="148.9">10u</text>
<text x="257.9" y="145.1">C?</text>
<text x="266.1" y="145">GND</text>
<text x="59.7" y="154.4" transform="rotate(-90 59.7 154.4)">V+</text>
<text x="62.3" y="152.6">U?A</text>
<text x="201.4" y="152">GND</text>
<text x="214.7" y="150">3300p</text>
<text x="232.4" y="154.6">GND</text>
<text x="56" y="159">+</text>
<text x="62.8" y="160.2">OPA2388</text>
<text x="254.1" y="157.7">GND</text>
<text x="48.3" y="169.8">GND</text>
<text x="57.2" y="169.8">GND</text>
</g>
<g font-size="1.8">
<text x="74.9" y="31.7">1OE</text>
<text x="74.9" y="34.3">S1</text>
<text x="116" y="36.8">S0</text>
<text x="215.9" y="38.1">Ain0</text>
<text x="215.9" y="40.6">Ain1</text>
<text x="74.9" y="47">PDin</text>
<text x="148.6" y="81.3">Ain0</text>
<text x="207.6" y="82.5">D5</text>
<text x="264.4" y="82.5">D0</text>
<text x="93.7" y="88.9">S0</text>
<text x="207.6" y="85.1">RF1</text>
<text x="207.6" y="87.6">Fdata</text>
<text x="264.4" y="85.1">D1</text>
<text x="93.7" y="91.4">S1</text>
<text x="93.7" y="94">S2</text>
<text x="207.6" y="90.2">Fclk</text>
<text x="207.6" y="92.7">Fle</text>
<text x="264.4" y="90.2">D2</text>
<text x="264.4" y="92.7">D3</text>
<text x="264.4" y="95.2">D4</text>
<text x="260.8" y="100.3">Vmode</text>
<text x="263.3" y="97.8">RF2</text>
<text x="93.7" y="125.1">S0</text>
<text x="93.7" y="127.6">S1</text>
<text x="93.7" y="130.2">S2</text>
<text x="269.8" y="128.9">Ain1</text>
<text x="198.1" y="137.8">RF2</text>
<text x="215.9" y="135.2">ENBL</text>
<text x="24.8" y="153">PDin</text>
</g>
<g font-size=".7" fill="#008484">
<text x="127.3" y="111.9" transform="rotate(-90 127.3 111.9)">GND</text>
<text x="127.3" y="108.5" transform="rotate(-90 127.3 108.5)">BAL</text>
<text x="129.8" y="110.3" transform="rotate(-90 129.8 110.3)">STRB</text>
</g>
</svg>
